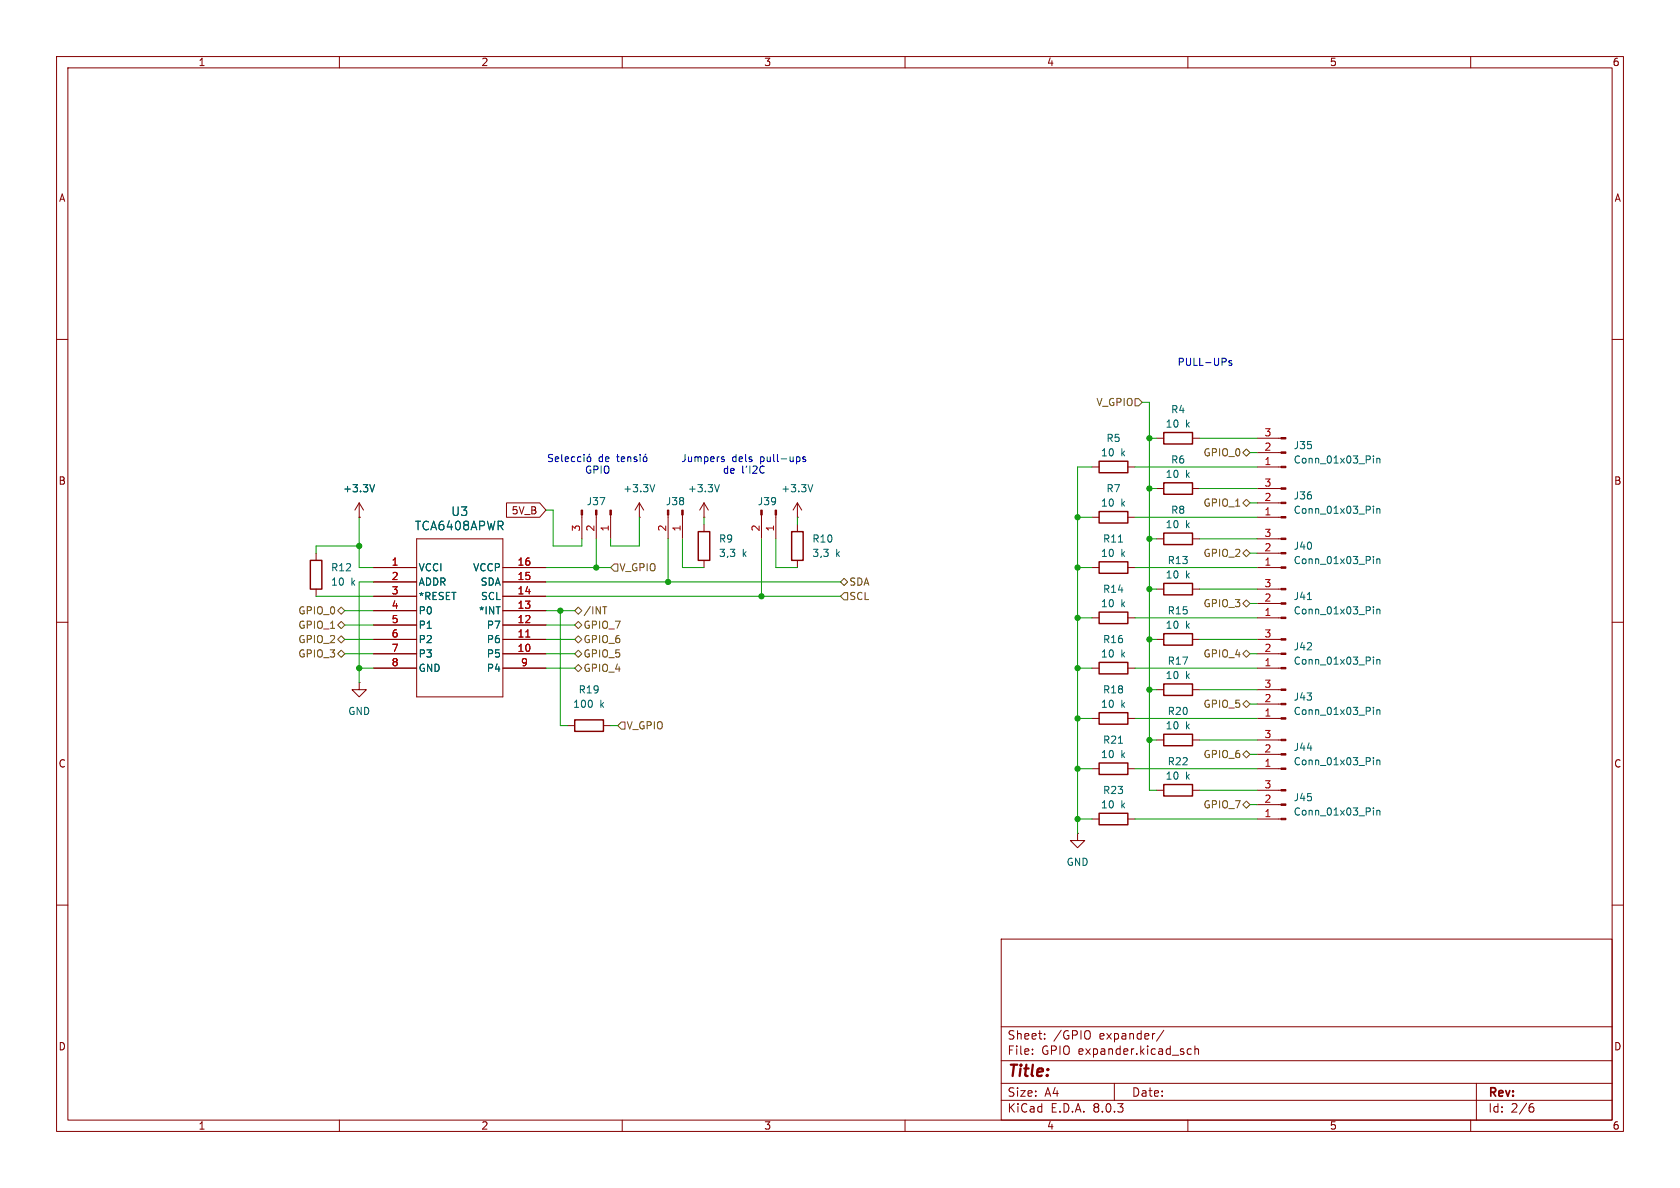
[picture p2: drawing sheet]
<svg xmlns="http://www.w3.org/2000/svg" width="297mm" height="210mm" viewBox="0 0 297 210" stroke-linecap="round" stroke-linejoin="round" font-family="sans-serif">
<g fill="none" stroke="#840000" stroke-width=".18">
<path d="M10 10h277v190h-277zM12 12h273v186h-273zM60 10v2M110 10v2M160 10v2M210 10v2M260 10v2M10 60h2M285 60h2M204.5 77.5h1.2M210.8 77.5h1.3M222.2 77.5h4.3"/>
<path d="M55.9 97.8v1.3M63.5 91.4h.1M63.5 88.9l-.8 1.3M63.5 88.9v2.5M63.5 88.9l.8 1.3M73.7 95.3h15.2v27.9h-15.2zM89.5 88.9h5.9l1.1 1.3-1.1 1.2h-5.9zM102.9 91v4.3M105.4 91v4.3M107.9 91v4.3M113 91.4h.1M113 88.9l-.7 1.3"/>
<path d="M113 88.9v2.5M113 88.9l.8 1.3M118.1 91v4.3M120.6 91v4.3M124.5 91.4h.1M124.5 88.9v2.5M124.5 92.7v1.3M124.5 99.1v1.2M124.5 88.9l-.8 1.3M124.5 88.9l.7 1.3M134.6 91v4.3M137.2 91v4.3"/>
<path d="M141 91.4h.1M141 88.9v2.5M141 92.7v1.3M141 99.1v1.2M141 88.9l-.8 1.3M141 88.9l.7 1.3M193 91.4h1.3M193 82.6h1.3M199.4 91.4h1.3M199.4 82.6h1.3M204.5 86.4h1.2M204.5 95.3h1.2"/>
<path d="M210.8 86.4h1.3M210.8 95.3h1.3M222.2 86.4h4.3M222.2 95.3h4.3M222.2 97.8h4.3M222.2 88.9h4.3M222.2 91.4h4.3M222.2 80h4.3M222.2 82.6h4.3M10 110h2M55.9 104.1v1.3M66 100.3h7.7"/>
<path d="M66 113h7.7M66 115.6h7.7M66 118.1h7.7M66 110.5h7.7M66 108h7.7M66 105.4h7.7M66 102.9h7.7M88.9 100.3h7.6M88.9 113h7.6M88.9 115.6h7.6M88.9 118.1h7.6M88.9 110.5h7.6"/>
<path d="M88.9 108h7.6M88.9 105.4h7.6M88.9 102.9h7.6M193 100.3h1.3M193 109.2h1.3M193 118.1h1.3M199.4 100.3h1.3M199.4 109.2h1.3M199.4 118.1h1.3M204.5 113h1.2M204.5 104.1h1.2M210.8 113h1.3"/>
<path d="M210.8 104.1h1.3M222.2 100.3h4.3M222.2 109.2h4.3M222.2 113h4.3M222.2 115.6h4.3M222.2 118.1h4.3M222.2 104.1h4.3M222.2 106.7h4.3M285 110h2M63.5 120.7v1.2h1.3l-1.3 1.3-1.3-1.3h1.3M63.5 120.7h.1M100.3 128.3h1.3"/>
<path d="M106.7 128.3h1.2M193 127h1.3M193 135.9h1.3M199.4 127h1.3M199.4 135.9h1.3M204.5 121.9h1.2M204.5 139.7h1.2M204.5 130.8h1.2M210.8 121.9h1.3M210.8 139.7h1.3M210.8 130.8h1.3M222.2 121.9h4.3"/>
<path d="M222.2 124.5h4.3M222.2 127h4.3M222.2 139.7h4.3M222.2 135.9h4.3M222.2 130.8h4.3M222.2 133.4h4.3M10 160h2M190.5 147.3v1.3h1.3l-1.3 1.3-1.3-1.3h1.3M190.5 147.3h.1M193 144.8h1.3M199.4 144.8h1.3M222.2 142.2h4.3"/>
<path d="M222.2 144.8h4.3M285 160h2M177 166h108v32h-108zM60 198v2M110 198v2M160 198v2M177 194.5h108M177 191.5h108M177 187.5h108M177 181.5h108M182.5 186.3v.1M182.5 185.5v.1"/>
<path d="M184.7 183.6v.1M184.7 182.8v.1M192.7 182.4v1.1M197 191.5v3M205.7 182.1l-1.2 2M210 198v2M210.6 185.5l-.4-.1-.3 .3v.4l.1 .2h.6M211.2 185.5l.3-.1 .3 .1 .1 .9M211.2 184.9v1.5M260 198v2M261 191.5v6.5M270.6 195.7h.3l.3 .3-.1 .5-.5 .1"/>
<path d="M271 195.1l-.4 .1"/>
</g>
<g fill="none" stroke="#840000" stroke-width=".25">
<path d="M205.7 76.5h5.1v2h-5.1zM54.9 99.1h2v5h-2zM123.4 94h2.1v5.1h-2.1zM140 94h2v5.1h-2zM194.3 99.3h5.1v2h-5.1zM194.3 90.4h5.1v2.1h-5.1zM194.3 81.5h5.1v2.1h-5.1zM205.7 85.3h5.1v2.1h-5.1zM205.7 94.2h5.1v2.1h-5.1zM194.3 108.2h5.1v2h-5.1zM194.3 117.1h5.1v2h-5.1zM205.7 112h5.1v2h-5.1z"/>
<path d="M205.7 103.1h5.1v2.1h-5.1zM101.6 127.3h5.1v2h-5.1zM194.3 134.9h5.1v2h-5.1zM194.3 126h5.1v2h-5.1zM205.7 120.9h5.1v2h-5.1zM205.7 129.8h5.1v2h-5.1zM205.7 138.7h5.1v2h-5.1zM194.3 143.8h5.1v2h-5.1z"/>
</g>
<g fill="none" stroke="#006464" stroke-width=".18">
<path d="M66.2 85.7l-.4 1.2M115.8 85.7l-.5 1.2M127.2 85.7l-.4 1.2M143.7 85.7l-.4 1.2M197.7 95.8h.8M242.8 80.6v.1M242.8 81v.9M242.8 89.5v.1M242.8 89.9v.8M242.8 98.4v.1M242.8 98.8v.8M243.4 81v.9"/>
<path d="M243.4 89.9v.8M243.4 98.8v.8M243.4 81.1l.2-.1 .3 .1 .1 .8M243.4 90l.2-.1 .3 .1 .1 .7M243.4 98.9l.2-.1 .3 .1 .1 .7M231.1 106h.8M242.8 107.3v.1M242.8 107.7v.8M242.8 116.1v.2M242.8 116.6v.8M243.4 107.7v.8M243.4 116.6v.8"/>
<path d="M243.4 107.8l.2-.1h.3l.1 .8M243.4 116.7l.2-.1h.3l.1 .8M197.7 131.4h.8M242.8 125v.2M242.8 125.5v.8M242.8 133.9v.2M242.8 134.4v.8M243.4 125.5v.8M243.4 134.4v.8M243.4 125.6l.2-.1h.3l.1 .8M243.4 134.5l.2-.1h.3l.1 .8M242.8 142.8v.1"/>
<path d="M242.8 143.2v.9M243.4 143.2v.9M243.4 143.4l.2-.2 .3 .1 .1 .8"/>
</g>
<g fill="#840000" stroke="#840000" stroke-width=".18">
<path d="M226.5 121.8h.8v.2h-.8z"/>
<path d="M226.5 124.3h.8v.3h-.8z"/>
<path d="M226.5 126.9h.8v.2h-.8z"/>
<path d="M118 90.2h.2v.8h-.2z"/>
<path d="M120.5 90.2h.3v.8h-.3z"/>
<path d="M102.7 90.2h.3v.8h-.3z"/>
<path d="M105.3 90.2h.2v.8h-.2z"/>
<path d="M107.8 90.2h.3v.8h-.3z"/>
<path d="M226.5 139.6h.8v.2h-.8z"/>
<path d="M226.5 142.1h.8v.3h-.8z"/>
<path d="M226.5 144.7h.8v.2h-.8z"/>
<path d="M226.5 95.1h.8v.3h-.8z"/>
<path d="M226.5 97.7h.8v.2h-.8z"/>
<path d="M226.5 100.2h.8v.3h-.8z"/>
<path d="M226.5 112.9h.8v.3h-.8z"/>
<path d="M226.5 115.4h.8v.3h-.8z"/>
<path d="M226.5 118h.8v.2h-.8z"/>
<path d="M226.5 86.2h.8v.3h-.8z"/>
<path d="M226.5 88.8h.8v.2h-.8z"/>
<path d="M226.5 91.3h.8v.3h-.8z"/>
<path d="M226.5 77.3h.8v.3h-.8z"/>
<path d="M226.5 79.9h.8v.2h-.8z"/>
<path d="M226.5 82.4h.8v.3h-.8z"/>
<path d="M226.5 104h.8v.3h-.8z"/>
<path d="M226.5 106.6h.8v.2h-.8z"/>
<path d="M226.5 109.1h.8v.2h-.8z"/>
<path d="M134.5 90.2h.2v.8h-.2z"/>
<path d="M137 90.2h.3v.8h-.3z"/>
<path d="M226.5 130.7h.8v.2h-.8z"/>
<path d="M226.5 133.2h.8v.3h-.8z"/>
<path d="M226.5 135.8h.8v.2h-.8z"/>
</g>
<path d="M93 112.6h.7" fill="none" stroke="#a90000" stroke-width=".18"/>
<g fill="none" stroke="#725600" stroke-width=".18">
<path d="M200.7 70.5h.6l.6 .6-.6 .7h-.6zM108.6 99.7h.6v1.3h-.6l-.7-.7zM219.7 80l.6-.6 .7 .6-.7 .6zM219.7 97.8l.6-.6 .7 .6-.7 .6zM219.7 88.9l.6-.6 .7 .6-.7 .6zM59.7 110.5l.6-.6 .7 .6-.7 .6zM59.7 115.6l.6-.7 .7 .7-.7 .6zM59.7 113l.6-.6 .7 .6-.7 .7zM60.3 107.3l.7 .7-.7 .6-.6-.6zM101.6 108l.6-.7 .7 .7-.7 .6zM101.6 113l.6-.6 .7 .6-.7 .7zM101.6 110.5l.6-.6 .7 .6-.7 .6z"/>
<path d="M101.6 118.1l.6-.6 .7 .6-.7 .6zM101.6 115.6l.6-.7 .7 .7-.7 .6zM106.5 107.3h.8M148.6 102.9l.6-.7 .7 .7-.7 .6zM149.2 104.8h.7v1.2h-.7l-.6-.6zM219.7 115.6l.6-.7 .7 .7-.7 .6zM219.7 106.7l.6-.7 .7 .7-.7 .6zM109.9 127.6h.6v1.3h-.6l-.7-.6zM219.7 124.5l.6-.7 .7 .7-.7 .6zM219.7 133.4l.6-.7 .7 .7-.7 .6zM220.3 141.6l.7 .6-.7 .7-.6-.7z"/>
</g>
<g fill="none" stroke="#0000c2" stroke-width=".18">
<path d="M217.7 63.8l-.3-.1-.2 .2 .1 .2 .4 .1v.3h-.5M97.7 80.4l-.5-.1-.2 .2v.3l.6 .3 .1 .3-.3 .2-.4-.1M98.2 81.2l.6-.1-.1-.3h-.4l-.1 .1v.6h.5M99.3 80.3v1.1l.2 .2M99.9 81.2l.6-.1v-.3h-.4l-.2 .1 .1 .6h.5M101.6 80.8h-.4l-.2 .2 .1 .5h.5M102.7 80.8h-.4l-.2 .2 .1 .5h.5M103.2 80.3v.2M103.2 80.8v.8M103.8 80.9l.2-.1 .4 .1 .1 .5-.2 .1-.3 .1-.2-.1zM104.3 80.3l-.2 .2M109 80.8h.5"/>
<path d="M109.2 80.3v1.1l.3 .2M109.8 81.2l.6-.1v-.3h-.4l-.2 .1 .1 .6h.5M111 80.9l.2-.1h.3v.8M111 80.8v.8M112.6 80.8h-.3l-.2 .1v.2l.5 .1v.3h-.5M113.2 80.3v.2M113.2 80.8v.8M113.8 80.9l.1-.1 .4 .1 .1 .5-.1 .1-.4 .1-.1-.1zM114.2 80.3l-.2 .2M127.6 81.1l.5 .3-.1 .1-.4 .1M127.6 80.8h.4M141.2 80.8l.2 .2v.4l-.2 .2"/>
<path d="M142.4 80.8h-.3l-.2 .1 .1 .2 .4 .1v.3h-.5"/>
</g>
<g fill="none" stroke="#009600" stroke-width=".18">
<path d="M201.9 71.1h1.3v68.6h1.3M203.2 77.5h1.3M212.1 77.5h10.1M63.5 91.4v8.9h2.5M63.5 96.5h-7.6v1.3M96.5 90.2h1.3v6.3h5.1v-1.2M105.4 95.3v5M113 91.4v5.1h-5.1v-1.2M118.1 95.3v7.6M120.6 95.3v5h3.9M124.5 91.4v1.3M134.6 95.3v10.1"/>
<path d="M137.2 95.3v5h3.8M141 91.4v1.3M190.5 91.4h2.5M193 82.6h-2.5v64.7M200.7 82.6h21.5M200.7 91.4h21.5M203.2 86.4h1.3M203.2 95.3h1.3M212.1 86.4h10.1M212.1 95.3h10.1M221 80h1.2M221 88.9h1.2"/>
<path d="M221 97.8h1.2M55.9 105.4h10.1M61 115.6h5M61 113h5M61 108h5M61 110.5h5M63.5 118.1h2.5M66 102.9h-2.5v17.8M96.5 115.6h5.1M96.5 100.3h11.4M96.5 118.1h5.1M96.5 113h5.1"/>
<path d="M96.5 105.4h52.1M96.5 108h5.1M96.5 102.9h52.1M96.5 110.5h5.1M99.1 108v20.3h1.2M190.5 100.3h2.5M190.5 118.1h2.5M190.5 109.2h2.5M200.7 100.3h21.5M200.7 118.1h21.5M200.7 109.2h21.5M203.2 113h1.3"/>
<path d="M203.2 104.1h1.3M212.1 113h10.1M212.1 104.1h10.1M221 115.6h1.2M221 106.7h1.2M107.9 128.3h1.3M190.5 127h2.5M190.5 135.9h2.5M200.7 127h21.5M200.7 135.9h21.5M203.2 121.9h1.3M203.2 130.8h1.3"/>
<path d="M212.1 139.7h10.1M212.1 121.9h10.1M212.1 130.8h10.1M221 133.4h1.2M221 124.5h1.2M190.5 144.8h2.5M200.7 144.8h21.5M221 142.2h1.2"/>
</g>
<g fill="#009600" stroke="#009600" stroke-width=".18">
<circle cx="203.2" cy="130.8" r=".46"/>
<circle cx="190.5" cy="127" r=".46"/>
<circle cx="190.5" cy="144.8" r=".46"/>
<circle cx="190.5" cy="135.9" r=".46"/>
<circle cx="118.1" cy="102.9" r=".46"/>
<circle cx="190.5" cy="109.2" r=".46"/>
<circle cx="203.2" cy="113" r=".46"/>
<circle cx="190.5" cy="118.1" r=".46"/>
<circle cx="134.6" cy="105.4" r=".46"/>
<circle cx="203.2" cy="95.3" r=".46"/>
<circle cx="203.2" cy="104.1" r=".46"/>
<circle cx="203.2" cy="86.4" r=".46"/>
<circle cx="190.5" cy="91.4" r=".46"/>
<circle cx="203.2" cy="77.5" r=".46"/>
<circle cx="190.5" cy="100.3" r=".46"/>
<circle cx="99.1" cy="108" r=".46"/>
<circle cx="105.4" cy="100.3" r=".46"/>
<circle cx="63.5" cy="118.1" r=".46"/>
<circle cx="63.5" cy="96.5" r=".46"/>
<circle cx="203.2" cy="121.9" r=".46"/>
</g>
<text font-size="2.8" fill="#840000" x="178" y="190.9">Title:</text>
<g font-size="2.1" fill="#006464">
<text x="73.3" y="94">TCA6408APWR</text>
<text x="79.7" y="91.4">U3</text>
</g>
<g font-size="2.1" fill="#840000">
<text x="178" y="184">Sheet:</text>
<text x="186.2" y="184">/GPIO</text>
<text x="194.4" y="184">expander/</text>
<text x="178" y="186.7">File:</text>
<text x="184.1" y="186.7">GPIO expander.kicad_sch</text>
<text x="178" y="196.9">KiCad</text>
<text x="178" y="194.1">Size:</text>
<text x="184.7" y="194.1">A4</text>
<text x="185.7" y="196.9">E.D.A.</text>
<text x="193.3" y="196.9">8.0.3</text>
<text x="200" y="194.1">Date:</text>
<text x="263" y="194.3">Rev:</text>
<text x="263" y="196.9">Id:</text>
<text x="267.1" y="196.9">2/6</text>
</g>
<g font-size="1.8" fill="#840000">
<text x="35" y="11.9">1</text>
<text x="85" y="11.9">2</text>
<text x="135" y="11.9">3</text>
<text x="185" y="11.9">4</text>
<text x="235" y="11.9">5</text>
<text x="285" y="11.9">6</text>
<text x="10.3" y="35.9">A</text>
<text x="285.3" y="35.9">A</text>
<text x="10.3" y="85.9">B</text>
<text x="285.3" y="85.9">B</text>
<text x="90.4" y="91.1">5V_B</text>
<text x="10.3" y="135.9">C</text>
<text x="285.3" y="135.9">C</text>
<text x="10.3" y="185.9">D</text>
<text x="285.3" y="185.9">D</text>
<text x="35" y="199.9">1</text>
<text x="85" y="199.9">2</text>
<text x="135" y="199.9">3</text>
<text x="185" y="199.9">4</text>
<text x="235" y="199.9">5</text>
<text x="285" y="199.9">6</text>
</g>
<g font-size="1.8" fill="#0000c2">
<text x="208.1" y="64.9">PULL-UPs</text>
<text x="103.3" y="83.9">GPIO</text>
<text x="105.8" y="81.9">de</text>
<text x="120.3" y="81.9">Jumpers</text>
<text x="127.7" y="83.9">de</text>
<text x="129.4" y="81.9">dels</text>
<text x="131.1" y="83.9">l'I2C</text>
<text x="134.5" y="81.9">pull-ups</text>
</g>
<g font-size="1.8" fill="#725600">
<text x="193.7" y="72">V_GPIO</text>
<text x="212.7" y="80.9">GPIO_0</text>
<text x="212.7" y="89.8">GPIO_1</text>
<text x="109.4" y="101.2">V_GPIO</text>
<text x="212.7" y="98.7">GPIO_2</text>
<text x="150.1" y="103.7">SDA</text>
<text x="150.1" y="106.3">SCL</text>
<text x="212.7" y="107.5">GPIO_3</text>
<text x="52.6" y="108.8">GPIO_0</text>
<text x="52.6" y="111.4">GPIO_1</text>
<text x="52.6" y="113.9">GPIO_2</text>
<text x="103.1" y="108.8">/INT</text>
<text x="103.1" y="113.9">GPIO_6</text>
<text x="103.1" y="111.4">GPIO_7</text>
<text x="52.6" y="116.4">GPIO_3</text>
<text x="103.1" y="119">GPIO_4</text>
<text x="103.1" y="116.4">GPIO_5</text>
<text x="212.7" y="116.4">GPIO_4</text>
<text x="212.7" y="125.3">GPIO_5</text>
<text x="110.7" y="129.1">V_GPIO</text>
<text x="212.7" y="134.2">GPIO_6</text>
<text x="212.7" y="143.1">GPIO_7</text>
</g>
<g font-size="1.8" fill="#006464">
<text x="206" y="75.8">10</text>
<text x="206.9" y="73.3">R4</text>
<text x="209.6" y="75.8">k</text>
<text x="194.5" y="80.9">10</text>
<text x="195.5" y="78.3">R5</text>
<text x="198.1" y="80.9">k</text>
<text x="206.9" y="82.1">R6</text>
<text x="228.6" y="82.1">Conn_01x03_Pin</text>
<text x="228.6" y="79.6">J35</text>
<text x="60.6" y="87.2">+3.3V</text>
<text x="103.6" y="89.5">J37</text>
<text x="110.1" y="87.2">+3.3V</text>
<text x="117.6" y="89.5">J38</text>
<text x="121.5" y="87.2">+3.3V</text>
<text x="133.9" y="89.5">J39</text>
<text x="138" y="87.2">+3.3V</text>
<text x="194.5" y="89.8">10</text>
<text x="195.5" y="87.2">R7</text>
<text x="198.1" y="89.8">k</text>
<text x="206" y="84.7">10</text>
<text x="209.6" y="84.7">k</text>
<text x="228.6" y="88.5">J36</text>
<text x="206" y="93.6">10</text>
<text x="206.9" y="91">R8</text>
<text x="209.6" y="93.6">k</text>
<text x="228.6" y="91">Conn_01x03_Pin</text>
<text x="58.4" y="101.2">R12</text>
<text x="73.9" y="101.2">VCCI</text>
<text x="83.5" y="101.2">VCCP</text>
<text x="127" y="96.1">R9</text>
<text x="127" y="98.7">3,3</text>
<text x="131.2" y="98.7">k</text>
<text x="143.5" y="98.7">3,3</text>
<text x="143.5" y="96.1">R10</text>
<text x="147.7" y="98.7">k</text>
<text x="194.5" y="98.7">10</text>
<text x="194.9" y="96.1">R11</text>
<text x="198.1" y="98.7">k</text>
<text x="206.3" y="99.9">R13</text>
<text x="228.6" y="99.9">Conn_01x03_Pin</text>
<text x="228.6" y="97.4">J40</text>
<text x="58.4" y="103.7">10</text>
<text x="62" y="103.7">k</text>
<text x="73.9" y="103.7">ADDR</text>
<text x="73.9" y="106.3">*RESET</text>
<text x="84.9" y="103.7">SDA</text>
<text x="84.9" y="106.3">SCL</text>
<text x="194.5" y="107.5">10</text>
<text x="194.9" y="105">R14</text>
<text x="198.1" y="107.5">k</text>
<text x="206" y="102.5">10</text>
<text x="209.6" y="102.5">k</text>
<text x="228.6" y="106.3">J41</text>
<text x="73.9" y="108.8">P0</text>
<text x="73.9" y="111.4">P1</text>
<text x="73.9" y="113.9">P2</text>
<text x="84.6" y="108.8">*INT</text>
<text x="86" y="113.9">P6</text>
<text x="86" y="111.4">P7</text>
<text x="194.9" y="113.9">R16</text>
<text x="206" y="111.4">10</text>
<text x="206.3" y="108.8">R15</text>
<text x="209.6" y="111.4">k</text>
<text x="228.6" y="108.8">Conn_01x03_Pin</text>
<text x="73.9" y="116.4">P3</text>
<text x="73.9" y="119">GND</text>
<text x="86" y="116.4">P5</text>
<text x="86" y="119">P4</text>
<text x="194.5" y="116.4">10</text>
<text x="198.1" y="116.4">k</text>
<text x="206.3" y="117.7">R17</text>
<text x="228.6" y="117.7">Conn_01x03_Pin</text>
<text x="228.6" y="115.2">J42</text>
<text x="101.2" y="125.3">100</text>
<text x="102.2" y="122.8">R19</text>
<text x="106" y="125.3">k</text>
<text x="194.5" y="125.3">10</text>
<text x="194.9" y="122.8">R18</text>
<text x="198.1" y="125.3">k</text>
<text x="206" y="120.2">10</text>
<text x="209.6" y="120.2">k</text>
<text x="228.6" y="124.1">J43</text>
<text x="61.5" y="126.6">GND</text>
<text x="194.9" y="131.7">R21</text>
<text x="206" y="129.1">10</text>
<text x="206.3" y="126.6">R20</text>
<text x="209.6" y="129.1">k</text>
<text x="228.6" y="126.6">Conn_01x03_Pin</text>
<text x="194.5" y="134.2">10</text>
<text x="198.1" y="134.2">k</text>
<text x="206.3" y="135.5">R22</text>
<text x="228.6" y="135.5">Conn_01x03_Pin</text>
<text x="228.6" y="132.9">J44</text>
<text x="194.5" y="143.1">10</text>
<text x="194.9" y="140.6">R23</text>
<text x="198.1" y="143.1">k</text>
<text x="206" y="138">10</text>
<text x="209.6" y="138">k</text>
<text x="228.6" y="141.8">J45</text>
<text x="228.6" y="144.4">Conn_01x03_Pin</text>
<text x="188.5" y="153.3">GND</text>
</g>
<g font-size="1.8" fill="#a90000">
<text x="223.4" y="77.2">3</text>
<text x="223.4" y="82.3">1</text>
<text x="223.4" y="79.8">2</text>
<text x="223.4" y="88.6">2</text>
<text x="223.4" y="86.1">3</text>
<text x="102.6" y="94.1" transform="rotate(-90 102.6 94.1)">3</text>
<text x="105.2" y="94.1" transform="rotate(-90 105.2 94.1)">2</text>
<text x="107.7" y="94.1" transform="rotate(-90 107.7 94.1)">1</text>
<text x="117.9" y="94.1" transform="rotate(-90 117.9 94.1)">2</text>
<text x="120.4" y="94.1" transform="rotate(-90 120.4 94.1)">1</text>
<text x="134.4" y="94.1" transform="rotate(-90 134.4 94.1)">2</text>
<text x="136.9" y="94.1" transform="rotate(-90 136.9 94.1)">1</text>
<text x="223.4" y="95">3</text>
<text x="223.4" y="91.2">1</text>
<text x="69.1" y="100.1">1</text>
<text x="91.4" y="100.1">16</text>
<text x="223.4" y="100.1">1</text>
<text x="223.4" y="97.5">2</text>
<text x="69.1" y="102.6">2</text>
<text x="69.1" y="105.2">3</text>
<text x="69.1" y="107.7">4</text>
<text x="91.4" y="107.7">13</text>
<text x="91.4" y="105.2">14</text>
<text x="91.4" y="102.6">15</text>
<text x="223.4" y="106.4">2</text>
<text x="223.4" y="103.9">3</text>
<text x="69.1" y="110.2">5</text>
<text x="69.1" y="112.8">6</text>
<text x="91.4" y="112.8">11</text>
<text x="91.4" y="110.2">12</text>
<text x="223.4" y="112.8">3</text>
<text x="223.4" y="109">1</text>
<text x="69.1" y="115.3">7</text>
<text x="69.1" y="117.9">8</text>
<text x="91.4" y="115.3">10</text>
<text x="92" y="117.9">9</text>
<text x="223.4" y="117.9">1</text>
<text x="223.4" y="115.3">2</text>
<text x="223.4" y="124.2">2</text>
<text x="223.4" y="121.7">3</text>
<text x="223.4" y="126.7">1</text>
<text x="223.4" y="130.6">3</text>
<text x="223.4" y="135.6">1</text>
<text x="223.4" y="133.1">2</text>
<text x="223.4" y="142">2</text>
<text x="223.4" y="139.4">3</text>
<text x="223.4" y="144.5">1</text>
</g>
</svg>
